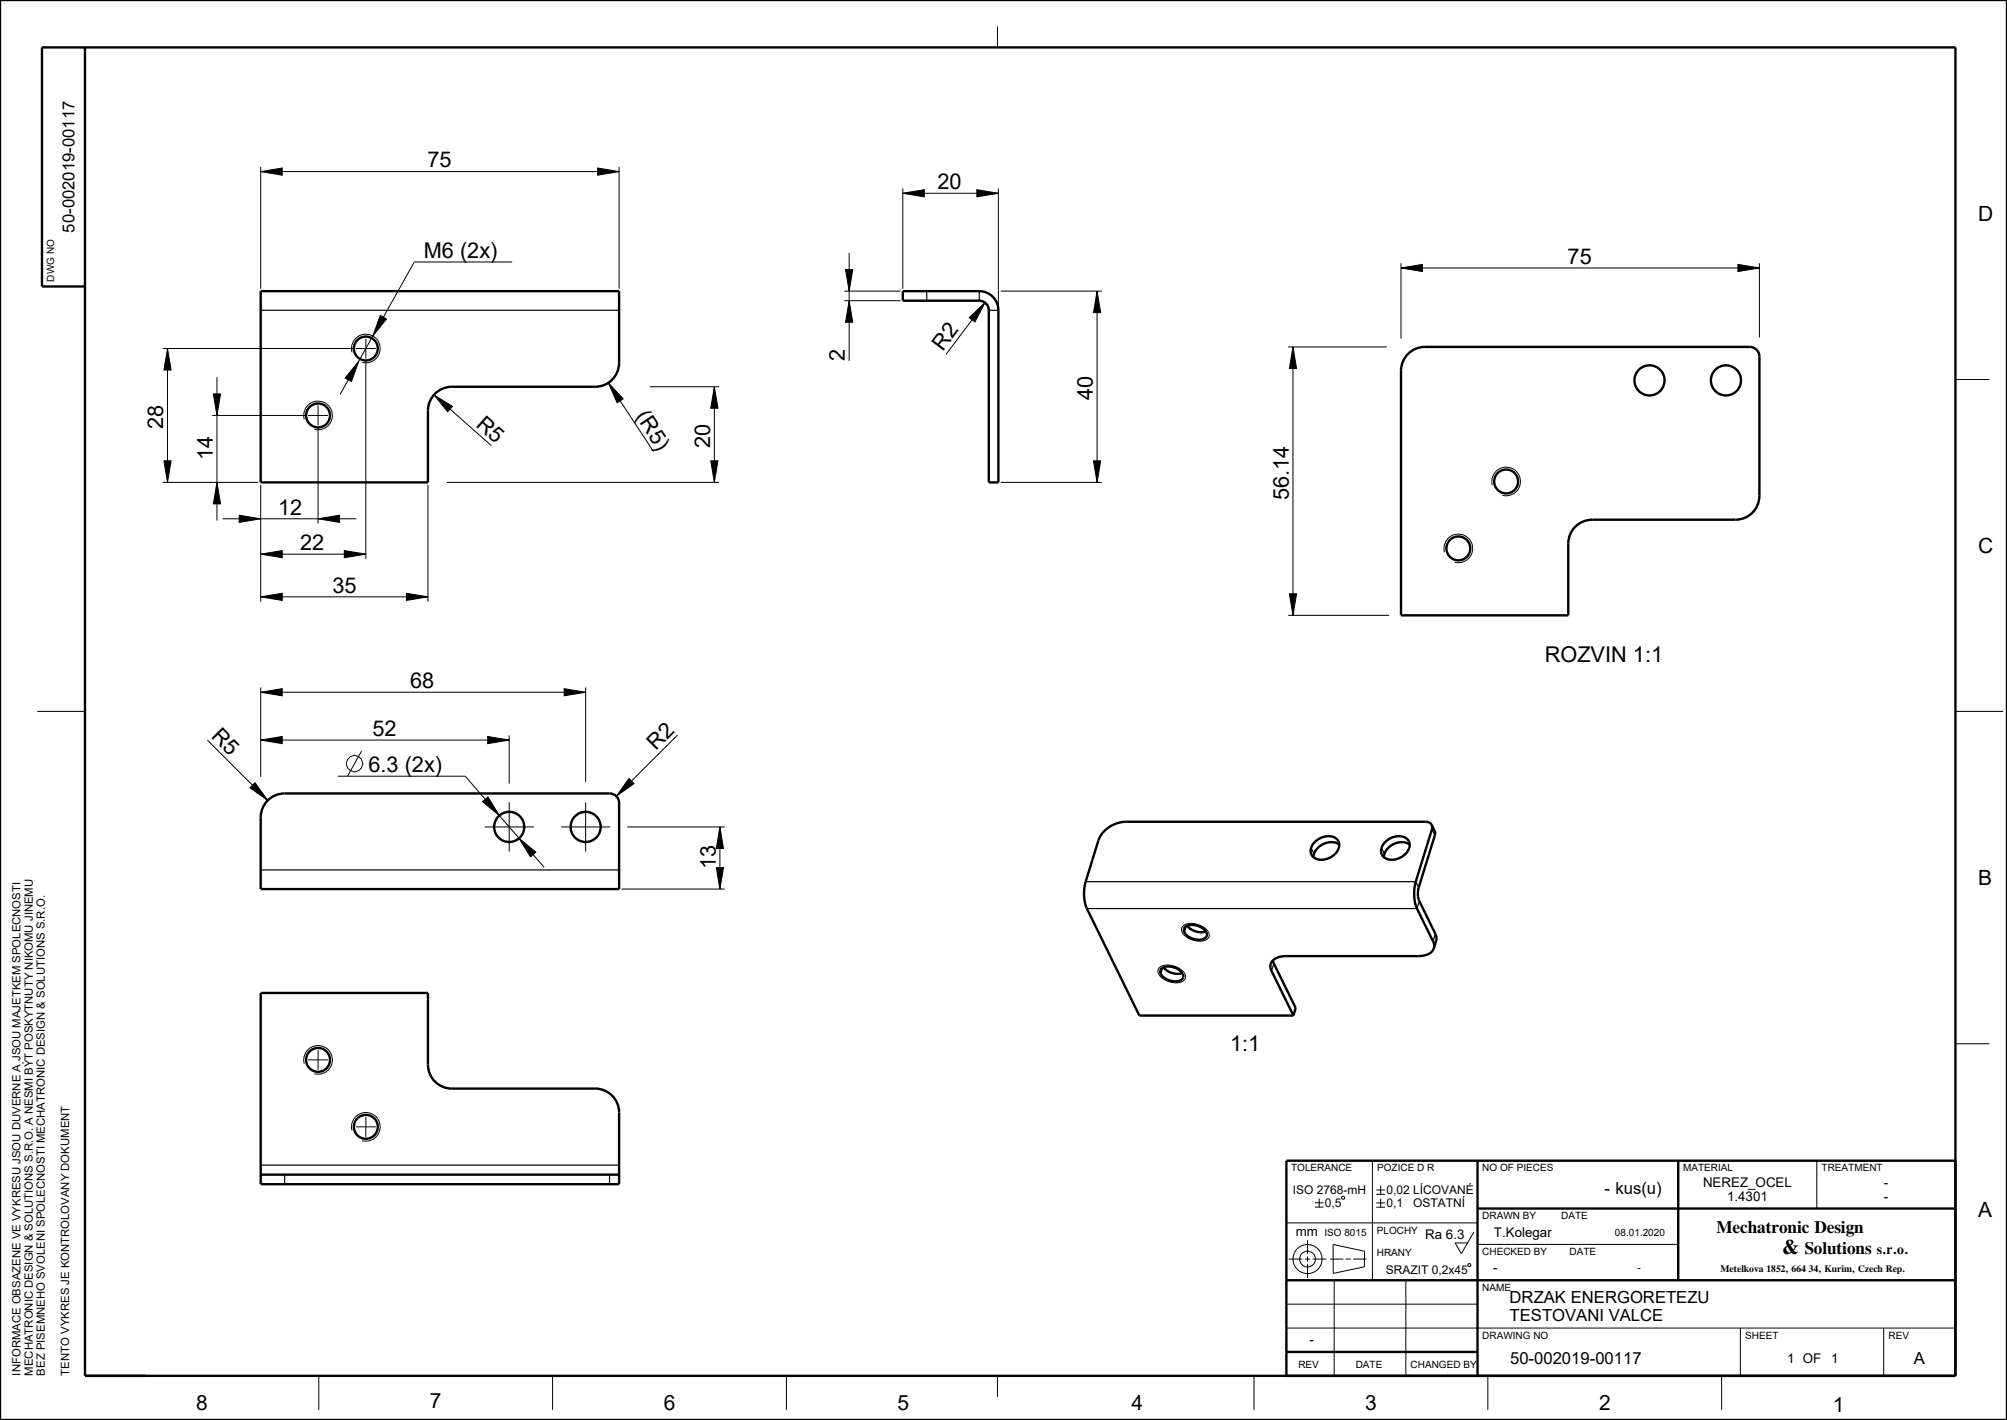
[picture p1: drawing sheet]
<svg xmlns="http://www.w3.org/2000/svg" width="420mm" height="297mm" viewBox="0 0 420 297" stroke-linecap="round" stroke-linejoin="round" font-family="sans-serif">
<g fill="none" stroke="#000" stroke-width=".21">
<path d="M208.7 5.5v4.4M54.6 35.9l4.5-.8v1.5zM54.6 34.9v25.5M54.6 35.9h75M125.1 35.1l4.5 .8-4.5 .7zM129.6 34.9v25.5M188.9 39.4v21M204.4 39.7l4.5 .7-4.5 .8zM208.9 39.4v25M107.2 54.8h-20.5l-15.5 27.7M176.9 56.4h1.5l-.7 4.5zM177.7 52.9v22.6"/>
<path d="M188.9 40.4l4.5-.7v1.5zM188.9 40.4h20M293.2 56l4.5-.7v1.5zM293.2 55v15.8M293.2 56h75M363.7 55.3l4.5 .7-4.5 .8zM368.2 55v15.6M34.1 72.9h39.9M35.1 72.9l.7 4.5h-1.5zM35.1 72.9v28M45.4 78.9v30M73.7 73.7a3 3 0 0 1 2.6-3.8 3 3 0 0 1 3.2 3.3 3 3 0 0 1-3.7 2.6"/>
<path d="M74.5 72.9h4.1M75.1 75.5l-1.6 4.3-1.3-.7zM76.6 70.8v4.2M76.6 75.5v41.4M79.6 66l1.3 .7-2.9 3.6zM176.7 62.9h11.7M176.7 60.9h11.7M177.7 62.9l.7 4.5h-1.5zM202.8 66.4l3.3-3.1-2.1 4zM206.1 63.3l-8.1 10.8M209.4 60.9h21.2M229.6 60.9l.7 4.5h-1.5z"/>
<path d="M229.6 60.9v40M269.6 72.6h20.6M270.6 72.6l.7 4.5h-1.5zM270.6 72.6v56.1M409.2 79.4h7.1M34.3 96.4h1.5l-.7 4.5zM44.4 86.9h19.6M44.7 82.4h1.5l-.8 4.5zM63.7 87.7a3 3 0 0 1 2.6-3.8 3 3 0 0 1 3.2 3.3 3 3 0 0 1-3.7 2.6M64.5 86.9h4.1M66.6 84.8v4.2M66.6 89.5v20"/>
<path d="M90.8 82.6l3.9 2.4-1 1.1zM90.8 82.6l12 10.6M127.3 80.1l3.1 3.3-1.2 .8zM127.3 80.1l9.5 14.4M136 80.9h14.5M148.7 96.4h1.5l-.7 4.5zM149.5 80.9l.7 4.5h-1.5zM149.5 80.9v20M228.8 96.4h1.5l-.7 4.5zM34.1 100.9h20M45.4 100.9l.8 4.5h-1.5zM46.6 108.5h28"/>
<path d="M50.1 107.8l4.5 .7-4.5 .8zM54.6 115.9l4.5-.7v1.5zM54.6 101.4v24.4M54.6 115.9h22M66.6 108.5l4.5-.7v1.5zM72.1 115.2l4.5 .7-4.5 .8zM89.6 101.4v24.4M93.5 100.9h57M209.4 100.9h21.2M302.3 115.5a3 3 0 0 1 2.6-3.8 3 3 0 0 1 3.3 3.3 3 3 0 0 1-3.8 2.6M312.3 101.5a3 3 0 0 1 2.6-3.8 3 3 0 0 1 3.3 3.3 3 3 0 0 1-3.8 2.6M54.6 124.8l4.5-.7v1.5z"/>
<path d="M54.6 124.8h35M85.1 124.1l4.5 .7-4.5 .8zM269.6 128.7h21.1M269.8 124.2h1.5l-.7 4.5zM7.8 148.8h10M43.4 154.8l12.6 12.6M54.6 154.8l4.5-.8v1.5zM54.6 144.8l4.5-.8v1.5zM54.6 143.8v18.7M54.6 154.8h52M54.6 144.8h68M75.7 157.1l-3 5.2"/>
<path d="M102.1 154l4.5 .8-4.5 .7zM106.6 153.8v10.1M118.1 144l4.5 .8-4.5 .7zM122.6 143.8v19.7M141.8 153.7l-12.8 12.8M409.2 148.8h10M52.3 164.8l1.1-1.1 2.6 3.7zM70.7 162.3h26.7l16.5 19.1M101 167.7l1.1-1 2.4 3.9zM101.4 173h10.3M106.6 167.8v10.3M108.6 175.3l3.5 2.9-1.1 1z"/>
<path d="M117.4 173h10.3M122.6 167.8v10.3M131.2 173h20.5M131.6 162.8l1.1 1.1-3.7 2.6zM150.7 173l.7 4.5h-1.5zM150.7 173v13M130.1 186h21.6M149.9 181.5h1.5l-.7 4.5zM247.5 193.7l.8-.4 .9-.2 2 .5 .7 .4 .8 .6 .3 .8v.6l-.6 .6-.8 .2h-1.1l-1.3-.3-1.3-.8-.5-.7-.2-.7zM66.6 219.6v4.2M242.6 202.4l.7-.4 1-.2 2 .5 .7 .4 .7 .6 .4 .8-.1 .6-.5 .6-.9 .2h-1l-1.6-.4-1-.7-.6-.7-.1-.7zM409.2 218.3h7.1"/>
<path d="M63.7 222.5a3 3 0 0 1 2.6-3.8 3 3 0 0 1 3.2 3.2 3 3 0 0 1-3.7 2.7M64.5 221.7h4.1M73.7 236.5a3 3 0 0 1 2.6-3.8 3 3 0 0 1 3.2 3.2 3 3 0 0 1-3.7 2.7M74.5 235.7h4.1M76.6 233.6v4.2M269.2 255.8h40M273.6 259.4v2.9M275.2 251.6h1.8M275.2 252.5h1.8M276.1 250.7v1.8M280.8 250.4l.4-.2 .2 .5-.5 .1zM287.2 242.8v25"/>
<path d="M288 251.6h1.8M288 252.5h1.8M288 248.9h1.8M288 249.8h1.8M288.9 248v1.8M288.9 250.7v1.8M308.4 257.7l-2.6 4.5-1.3-2.2h2.6M380.2 242.8v10M269.2 277.8h140M269.2 272.8h40M269.7 263.3h2.9M273.1 263.3h1.1"/>
<path d="M273.6 262.8v1.1M273.6 264.4v2.9M274.7 263.3h2.9M278.4 263.3h2.7M279 260.3l6.6 1.4-.1 3.3-6.5 1.3zM279.2 267.8v20M281.6 263.3h1.1M283.2 263.3h2.7M294.2 267.8v20M307.2 264.5l.4-.2 .2 .5-.5 .1zM309.2 260.3h42M364.2 277.8v10"/>
<path d="M394.2 277.8v10M66.7 287.8v7.1M115.6 287.8v7.1M164.6 287.8v7.1M208.7 287.8v4.3M262.4 287.8v7.1M311.4 287.8v7.1M360.3 287.8v7.1"/>
<circle cx="74.2" cy="159.7" r="1.72"/>
<circle cx="273.6" cy="263.3" r="3"/>
<circle cx="273.6" cy="263.3" r="1.66"/>
</g>
<g fill="#000">
<path d="M54.6 35.9l4.5-.8v1.5zM125.1 35.1l4.5 .8-4.5 .7zM188.9 40.4l4.5-.7v1.5zM204.4 39.7l4.5 .7-4.5 .8zM293.2 56l4.5-.7v1.5zM363.7 55.3l4.5 .7-4.5 .8zM35.1 72.9l.7 4.5h-1.5zM75.1 75.5l-1.6 4.3-1.3-.7zM79.6 66l1.3 .7-2.9 3.6zM177.7 62.9l.7 4.5h-1.5zM176.9 56.4h1.5l-.7 4.5zM202.8 66.4l3.3-3.1-2.1 4z"/>
<path d="M229.6 60.9l.7 4.5h-1.5zM270.6 72.6l.7 4.5h-1.5zM44.7 82.4h1.5l-.8 4.5zM90.8 82.6l3.9 2.4-1 1.1zM127.3 80.1l3.1 3.3-1.2 .8zM149.5 80.9l.7 4.5h-1.5zM34.3 96.4h1.5l-.7 4.5zM45.4 100.9l.8 4.5h-1.5zM54.6 115.9l4.5-.7v1.5zM50.1 107.8l4.5 .7-4.5 .8zM66.6 108.5l4.5-.7v1.5zM72.1 115.2l4.5 .7-4.5 .8z"/>
<path d="M148.7 96.4h1.5l-.7 4.5zM228.8 96.4h1.5l-.7 4.5zM54.6 124.8l4.5-.7v1.5zM85.1 124.1l4.5 .7-4.5 .8zM269.8 124.2h1.5l-.7 4.5zM54.6 154.8l4.5-.8v1.5zM54.6 144.8l4.5-.8v1.5zM102.1 154l4.5 .8-4.5 .7zM118.1 144l4.5 .8-4.5 .7zM52.3 164.8l1.1-1.1 2.6 3.7zM101 167.7l1.1-1 2.4 3.9zM108.6 175.3l3.5 2.9-1.1 1z"/>
<path d="M131.6 162.8l1.1 1.1-3.7 2.6zM150.7 173l.7 4.5h-1.5zM149.9 181.5h1.5l-.7 4.5z"/>
</g>
<g fill="none" stroke="#000" stroke-width=".5">
<path d="M0 0h420v297h-420zM17.8 9.9v277.9h391.4M17.8 59.9h-9v-50h400.4v277.9h-140v-45h140M54.6 60.9h75v15a5 5 0 0 1-5 5h-30a5 5 0 0 0-5 5v15h-35zM188.9 60.9h16a4 4 0 0 1 4 4v36h-2v-36a2 2 0 0 0-2-2h-16zM295 73.7a5 5 0 0 1 3.2-1.1h68a2 2 0 0 1 2 2v29.1a5 5 0 0 1-5 5h-30a5 5 0 0 0-5 5v15h-35v-51.1a5 5 0 0 1 1.8-3.9zM55.7 167.7a5 5 0 0 1 3.9-1.7h68a2 2 0 0 1 2 2v18h-75v-15a5 5 0 0 1 1.1-3.3zM275.1 176.1a3.5 3.5 0 0 1 4.8-.4 2.42 2.42 0 0 1-1.1 3.4 3 3 0 0 1-4.4-.4 2.29 2.29 0 0 1 .7-2.6zM280.3 176.7a3.6 3.6 0 0 0-5.4 2.6M289.9 176.1a3.5 3.5 0 0 1 4.7-.4 2.42 2.42 0 0 1-1.1 3.4 3 3 0 0 1-4.3-.4 2.29 2.29 0 0 1 .7-2.6zM295 176.7a3.6 3.6 0 0 0-5.4 2.6M299.6 172.6l-.5-.5-.8-.2h-62.6a6.3 6.3 0 0 0-5.8 3.9l-2.7 8.6a8.8 8.8 0 0 0 .2 5.6l11 22.4h32.3"/>
<path d="M299.6 172.6l.1 .8-3.4 11a8.8 8.8 0 0 0 .2 5.6l3.4 7 .2 .6v.7M299.6 172.6l.7 1.3v.6l-3.4 11.2-.2 1.4 .3 1.4 3.5 7.2 .1 .9-.5 1.7M248 193.9a3.2 3.2 0 0 1 4.6 1.6 1.34 1.34 0 0 1-1.8 1.1 2.93 2.93 0 0 1-3.1-2.1zM248.4 193.6a3.7 3.7 0 0 0 3.9 1.2M300.1 198.3a3.1 3.1 0 0 1-3.3 1.7h-27.6a2.94 2.94 0 0 0-3.3 1.8l.1 1.1 4.7 9.5M54.6 207.7h35v15a5 5 0 0 0 5 5h30a5 5 0 0 1 5 5v15h-75zM243 202.6a3.2 3.2 0 0 1 4.6 1.6 1.34 1.34 0 0 1-1.7 1.1 2.94 2.94 0 0 1-3.1-2.1zM243.5 202.3a3.7 3.7 0 0 0 3.9 1.2M266.4 200.9l4.7 9.9-.4 1.6M54.6 245.7h75M309.2 252.8h100M309.2 242.8v45"/>
<path d="M351.2 242.8v25M269.2 267.8h140M269.2 282.8h40"/>
<circle cx="76.6" cy="72.9" r="2.5"/>
<circle cx="345.2" cy="79.6" r="3.2"/>
<circle cx="361.2" cy="79.6" r="3.2"/>
<circle cx="66.6" cy="86.9" r="2.5"/>
<circle cx="305.2" cy="114.7" r="2.5"/>
<circle cx="315.2" cy="100.7" r="2.5"/>
<circle cx="106.6" cy="173" r="3.2"/>
<circle cx="122.6" cy="173" r="3.2"/>
<circle cx="66.6" cy="221.7" r="2.5"/>
<circle cx="76.6" cy="235.7" r="2.5"/>
</g>
<g fill="none" stroke="#000" stroke-width=".25">
<path d="M54.6 64.9h75M193.9 60.9v2M204.9 60.9v2M206.9 64.9h2M274.4 177.4l.6 1.2M289.1 177.4l.6 1.2M299.7 173.4l.6 1.3M54.6 182h75M227.2 184.4h69.1l.6 1.3M248.2 193.7l-.4 1.3M297 188.5l-.5 1.5h-69.1M300.4 195.3l-.5 1.6"/>
<path d="M243.3 202.4l-.4 1.3M266.6 201.5l-.5 1.6M54.6 243.7h75M59.6 245.7v2M127.6 245.7v2"/>
</g>
<g font-size="4.6">
<text x="89.4" y="35">75</text>
<text x="196.2" y="39.5">20</text>
<text x="88.7" y="53.9">M6 (2x)</text>
<text x="328.1" y="55.2">75</text>
<text x="176.8" y="75.5" transform="rotate(-90 176.8 75.5)">2</text>
<text x="197.3" y="73.6" transform="rotate(-53 197.3 73.6)">R2</text>
<text x="228.7" y="83.6" transform="rotate(-90 228.7 83.6)">40</text>
<text x="34.2" y="89.6" transform="rotate(-90 34.2 89.6)">28</text>
<text x="148.6" y="93.6" transform="rotate(-90 148.6 93.6)">20</text>
<text x="44.5" y="96.3" transform="rotate(-90 44.5 96.3)">14</text>
<text x="58.2" y="107.6">12</text>
<text x="269.7" y="104.6" transform="rotate(-90 269.7 104.6)">56.14</text>
<text x="62.8" y="115">22</text>
<text x="69.6" y="124">35</text>
<text x="85.8" y="143.9">68</text>
<text x="323.3" y="138.4">ROZVIN 1:1</text>
<text x="44" y="154.2" transform="rotate(45 44 154.2)">R5</text>
<text x="77.9" y="153.9">52</text>
<text x="77.1" y="161.5">6.3 (2x)</text>
<text x="137.3" y="157" transform="rotate(-45 137.3 157)">R2</text>
<text x="149.8" y="181.7" transform="rotate(-90 149.8 181.7)">13</text>
<text x="257.4" y="219.8">1:1</text>
</g>
<g font-size="4.5">
<text x="99.4" y="89" transform="rotate(41 99.4 89)">R5</text>
<text x="133" y="87.1" transform="rotate(57 133 87.1)">(R5)</text>
</g>
<g font-size="4.4">
<text x="413.9" y="46.2">D</text>
<text x="413.9" y="115.7">C</text>
<text x="413.9" y="185.1">B</text>
<text x="413.9" y="254.6">A</text>
<text x="41" y="294.9">8</text>
<text x="89.9" y="294.4">7</text>
<text x="138.9" y="294.9">6</text>
<text x="187.8" y="294.9">5</text>
<text x="236.8" y="294.9">4</text>
<text x="285.7" y="294.9">3</text>
<text x="334.6" y="294.9">2</text>
<text x="383.6" y="295.4">1</text>
</g>
<text font-size="4.3" x="373" y="262.3">&amp;</text>
<g font-size="3.6">
<text x="359.2" y="257.9">Mechatronic Design</text>
<text x="377.6" y="262.3">Solutions</text>
</g>
<g font-size="3.5">
<text x="15.6" y="48.6" transform="rotate(-90 15.6 48.6)">50-002019-00117</text>
<text x="335.7" y="249.7">- kus(u)</text>
<text x="315.9" y="272.6">DRZAK ENERGORETEZU</text>
<text x="315.9" y="276.4">TESTOVANI VALCE</text>
<text x="316" y="285.2">50-002019-00117</text>
<text x="400.5" y="285.2">A</text>
</g>
<text font-size="2.9" x="392.7" y="262.3">s.r.o.</text>
<g font-size="2.8">
<text x="356.4" y="248.3">NEREZ_OCEL</text>
<text x="361.4" y="251.3">1.4301</text>
<text x="394.2" y="248.3">-</text>
<text x="394.2" y="251.3">-</text>
<text x="271.1" y="258.5">mm</text>
<text x="298.2" y="259.2">Ra 6.3</text>
<text x="312.6" y="258.8">T.Kolegar</text>
<text x="312.5" y="266.1">-</text>
<text x="274" y="281">-</text>
<text x="374" y="285">1 OF</text>
<text x="383.2" y="285">1</text>
</g>
<g font-size="2.5">
<text x="270.5" y="249.8">ISO 2768-mH</text>
<text x="290.1" y="249.8">0,02 LÍCOVANÉ</text>
<text x="277.3" y="252.5">0,5</text>
<text x="290.1" y="252.5">0,1</text>
<text x="295.7" y="252.5">OSTATNÍ</text>
<text x="290" y="266.6">SRAZIT 0,2x45</text>
</g>
<g font-size="2.4">
<text x="4.3" y="287.7" transform="rotate(-90 4.3 287.7)">INFORMACE OBSAZENE VE VYKRESU JSOU DUVERNE A JSOU MAJETKEM SPOLECNOSTI</text>
<text x="6.9" y="287.7" transform="rotate(-90 6.9 287.7)">MECHATRONIC DESIGN &amp; SOLUTIONS S.R.O. A NESMI BÝT POSKYTNUTY NIKOMU JINEMU</text>
<text x="9.4" y="287.7" transform="rotate(-90 9.4 287.7)">BEZ PISEMNEHO SVOLENI SPOLECNOSTI MECHATRONIC DESIGN &amp; SOLUTIONS S.R.O.</text>
<text x="14.5" y="287.7" transform="rotate(-90 14.5 287.7)">TENTO VYKRES JE KONTROLOVANY DOKUMENT</text>
</g>
<g font-size="2.1">
<text x="11.3" y="58.9" transform="rotate(-90 11.3 58.9)">DWG NO</text>
<text x="270.2" y="245">TOLERANCE</text>
<text x="288.2" y="245">POZICE D R</text>
<text x="310.2" y="245">NO OF PIECES</text>
<text x="352.2" y="245">MATERIAL</text>
<text x="381.2" y="245">TREATMENT</text>
<text x="310.2" y="255">DRAWN BY</text>
<text x="326.7" y="255">DATE</text>
<text x="277.2" y="258.5">ISO 8015</text>
<text x="288.1" y="258.2">PLOCHY</text>
<text x="288.1" y="262.7">HRANY</text>
<text x="310.2" y="262.5">CHECKED BY</text>
<text x="328.5" y="262.5">DATE</text>
<text x="338" y="258.5">08.01.2020</text>
<text x="342.7" y="265.9">-</text>
<text x="310.2" y="270">NAME</text>
<text x="310.2" y="280">DRAWING NO</text>
<text x="365.2" y="280">SHEET</text>
<text x="395.2" y="280">REV</text>
<text x="271.7" y="286">REV</text>
<text x="283.7" y="286">DATE</text>
<text x="295.2" y="286">CHANGED BY</text>
</g>
<text font-size="2" x="360.1" y="266.1">Metelkova 1852, 664 34, Kurim, Czech Rep.</text>
</svg>
